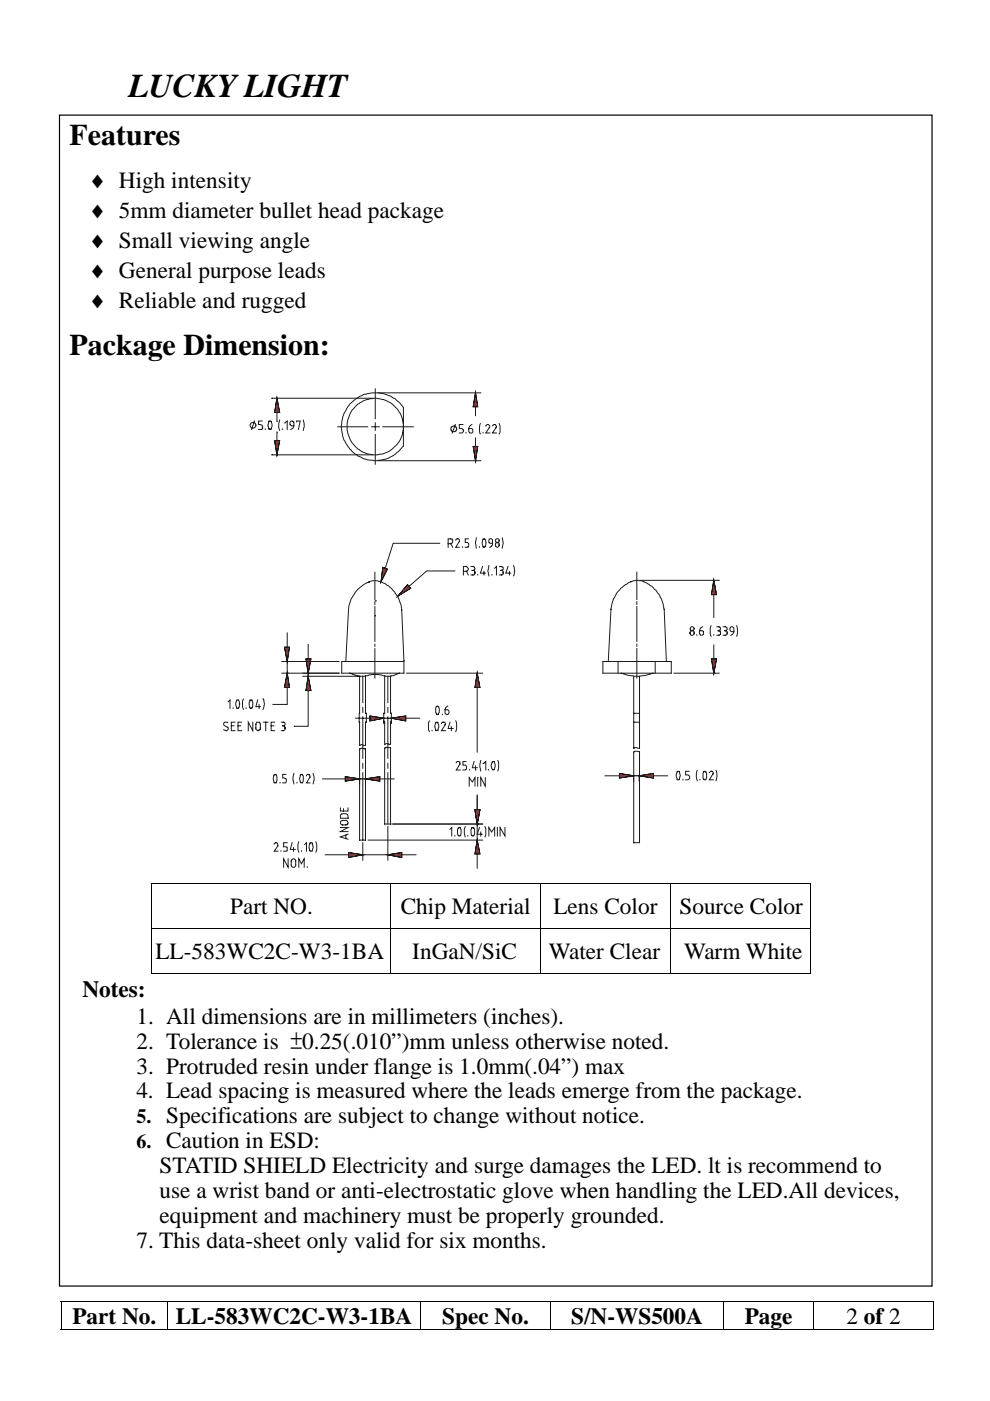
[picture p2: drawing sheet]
<svg xmlns="http://www.w3.org/2000/svg" width="210mm" height="297mm" viewBox="0 0 210 297" stroke-linecap="round" stroke-linejoin="round" font-family="sans-serif">
<path d="M12.9 275.9h.2v.2h-.2zM197.9 275.9h.1v.2h-.1zM197.9 281.8h.1v.1h-.1z" fill="#000"/>
<g fill="none" stroke="#000" stroke-width=".21">
<path d="M12.9 276h185.1M13 276.1v5.8M35.5 276.1v5.8M89.2 276.1v5.8M116.7 276.1v5.8M153.5 276.1v5.8M172.5 276.1v5.8M198 276.1v5.8M12.9 281.9h22.5M35.6 281.9h53.5M89.3 281.9h27.3M116.8 281.9h36.6"/>
<path d="M153.6 281.9h18.8M172.6 281.9h25.3"/>
</g>
<path d="M12.6 24.4h185v248.3h-185z" fill-rule="evenodd" fill="#fff" stroke="#000" stroke-width=".25"/>
<g fill="none" stroke="#1f1a17" stroke-width=".21">
<path d="M85.5 86.4a6.5 6.5 0 0 0-4.1-2.9 7.2 7.2 0 0 0-8.9 6.4 7.2 7.2 0 0 0 4.7 7.4 7.2 7.2 0 0 0 8.3-2.7M65.3 136.7v3M64.2 142.7h7.7M64.2 143.4h12v7.8M65.3 146.4v7.6h-2.9M65.3 142.7v.7M72.5 142.7h13.1M72.5 140.3h13.1M74.2 142.7l2 .7h1.1l1.5-.4h1.5l1.4 .4h1.2l1.8-.7M76.2 158.8a.79 .79 0 0 1 1.1 0l.2-.1v19.4h-1.3zM77.5 157.9l-.4 .2a.58 .58 0 0 0-.9 0M77.5 143.3v7.9"/>
<path d="M127.8 142.7h14.5M127.8 140.3h14.5M131.7 142.7l2.8 .7 2.4-.2 1.6-.5M76.9 163.8v14.3M82.2 163.8v10.9"/>
</g>
<path d="M64.9 139.7h1l-.6 3z" fill="#f00"/>
<path d="M64.9 139.7h1l-.6 3z" fill="none" stroke="#1f1a17" stroke-width=".21"/>
<path d="M65.3 143.4l.6 3h-1z" fill="#f00"/>
<g fill="none" stroke="#1f1a17" stroke-width=".21">
<path d="M48.3 153.2l-.7-.1-.2 .2v.4l1 .6v.3a.59 .59 0 0 1-1 .1M49 153.9h.6M49.8 153.1h-.8v1.8h.8M50.5 153.9h.5M51.2 153.1h-.7v1.8h.7M53.6 153.1v1.8l-1-1.8v1.8M54.4 153.1h.6l.2 .3v1.2l-.4 .3-.5-.3v-1.2zM55.9 153.1h.9M56.3 153.1v1.8M57.5 153.9h.6M58.2 153.1h-.7v1.8h.7M59.7 153.1h.5l.2 .2v.4l-.4 .2"/>
<path d="M59.9 153.9h.1M60 153.9a.54 .54 0 0 1 .4 .5 .54 .54 0 0 1-.4 .5h-.3M65.3 143.4l.6 3h-1zM65.3 142.7h.1M76.9 178.7v3.7M82.2 175.3v7.1M69 181.2h4.9M76.9 181.2h5.3M85.2 181.2h3"/>
</g>
<path d="M82.2 181.2l3-.4v1z" fill="#f00"/>
<path d="M82.2 181.2l3-.4v1z" fill="none" stroke="#1f1a17" stroke-width=".21"/>
<path d="M73.9 180.8l3 .4-3 .6z" fill="#f00"/>
<g fill="none" stroke="#1f1a17" stroke-width=".21">
<path d="M58.1 179l.3-.3h.3l.2 .3v.3l-.8 1.2h.8M60.9 178.7h-.8v.8l.8 .1v.8l-.8 .1M61.9 178.7l-.3 1.4h1M62.2 179.7v.8M63.4 178.5a2.17 2.17 0 0 0-.1 2l.1 .2M64.6 179l.4-.3v1.8M65.8 178.7l.4 .1a1.59 1.59 0 0 1-.1 1.7l-.4-.1-.2-.5v-.6zM67 178.5a2.17 2.17 0 0 1 .1 2l-.1 .2M78.1 178.1h24.2M83.4 174.7h18.9M101.2 168.7v3M101.2 174.7v3.4"/>
<path d="M59.6 180.4v.1M61.1 182.1v1.8l-1-1.8v1.8M61.8 182.3a.51 .51 0 0 1 .9 .3v1l-.3 .3h-.4l-.3-.3zM63.4 183.9v-1.8l.5 1 .6-1v1.8M63.9 180.4v.1M65.2 183.8v.1M73.9 180.8l3 .4-3 .6zM76.9 181.2h.1M101.2 181v3.1"/>
</g>
<path d="M101.2 178.1l.5 2.9h-1z" fill="#f00"/>
<path d="M101.2 178.1l.5 2.9h-1z" fill="none" stroke="#1f1a17" stroke-width=".21"/>
<path d="M100.7 171.7h1l-.5 3z" fill="#f00"/>
<g fill="none" stroke="#1f1a17" stroke-width=".21">
<path d="M86.2 142.7h16.1M101.2 145.8v13.7M83.1 174.7h19.2M95.4 175.8l.4-.3v1.7M96.4 177.2h.1M97.2 175.5h.4a1.69 1.69 0 0 1-.1 1.7h-.3a1.45 1.45 0 0 1-.1-1.6zM98.6 175.3a2.34 2.34 0 0 0 0 2.1M99.2 177.2h.1M100.1 175.5h.3l.1 .1a1.45 1.45 0 0 1-.1 1.6h-.3a1.83 1.83 0 0 1 0-1.7zM100.7 171.7h1l-.5 3zM101.2 174.7h.1M101.2 168.6v3.1"/>
<path d="M101.7 175.5l-.5 1.4h1M101.9 176.4v.8M102.8 175.3l.2 .3v1.5l-.2 .3M103.7 177.2v-1.7l.5 .9 .7-.9v1.7M105.5 175.5v1.7M107.1 175.5v1.7l-1.1-1.7v1.7"/>
</g>
<path d="M101.2 142.7l.5 3.1h-1z" fill="#f00"/>
<path d="M101.2 142.7l.5 3.1h-1z" fill="none" stroke="#1f1a17" stroke-width=".21"/>
<path d="M100.7 171.7h1l-.5 3z" fill="#f00"/>
<g fill="none" stroke="#1f1a17" stroke-width=".21">
<path d="M96.7 161.7a.41 .41 0 0 1 .6-.3 .41 .41 0 0 1 .2 .6l-.8 1.3h.9M98.8 161.5h-.7v.7h.6l.2 .3v.6l-.3 .2h-.5M99.5 166.7v-1.8l.6 .9 .6-.9v1.8M99.6 163.2v.1M100.5 161.5l-.4 1.3h1.1M100.7 171.7h1l-.5 3zM100.8 162.4l.1 .9M101.2 174.7h.1M101.4 164.9l-.1 1.8M101.9 161.3l-.2 .6 .2 1.5M102.6 161.8l.4-.3v1.8M102.9 164.9v1.8l-1-1.8v1.8"/>
<path d="M103.5 163.2v.1M104.4 161.5h.3a1.26 1.26 0 0 1 0 1.7l-.1 .1a1.21 1.21 0 0 1-.2-1.8zM105.5 161.3a2.95 2.95 0 0 1 0 2.1M128.3 164.5h3M134.4 165v.6M134.4 164.5h1.1M135.5 164.4v1.2M138.5 164.5h3.1"/>
</g>
<path d="M131.3 164l3.1 .5-3.1 .5z" fill="#f00"/>
<path d="M131.3 164l3.1 .5-3.1 .5z" fill="none" stroke="#1f1a17" stroke-width=".21"/>
<path d="M135.5 164.5l3-.5v1z" fill="#f00"/>
<g fill="none" stroke="#1f1a17" stroke-width=".21">
<path d="M57.7 84.4h21.3M57.7 96.4h21.3M58.7 87.5l.1 1.8M58.8 91.6l-.1 1.8M73.9 129.3l-.6 11M131 140.3v2.4M138.9 140.3v2.4M135.5 164.5l3-.5v1zM135.5 164.5h.1M143.7 163.5h.2a1.49 1.49 0 0 1 0 1.8h-.2a1.45 1.45 0 0 1 0-1.8zM144.8 165.2v.1M146.1 163.5h-.7v.8h.4l.4 .3v.5l-.3 .2h-.5"/>
<path d="M147.8 163.3l-.1 .2a2.92 2.92 0 0 0 .1 2M148.4 165.2v.1M149.2 163.5h.3l.3 .5v.9l-.3 .4h-.1l-.3-.3v-1.1zM150.4 163.8l.3-.3h.3l.2 .3v.3l-.8 1.2h.8M151.8 163.3l.2 .7-.2 1.5"/>
</g>
<path d="M58.7 84.4l.6 3.1h-1.1z" fill="#f00"/>
<path d="M58.7 84.4l.6 3.1h-1.1z" fill="none" stroke="#1f1a17" stroke-width=".21"/>
<path d="M58.2 93.4h1.1l-.6 3z" fill="#f00"/>
<g fill="none" stroke="#1f1a17" stroke-width=".21">
<path d="M54 89.3l-.7 1.8M55.6 89.3h-.8v.7h.4a.64 .64 0 0 1 .3 1.1h-.7M56.2 91v.1M57 89.3a1.46 1.46 0 0 0 .1 1.7M57.1 89.3h.4a1.35 1.35 0 0 1-.2 1.8l-.3-.1M58.2 93.4h1.1l-.6 3zM58.7 96.4h.1M59.3 89.1l-.2 .7v.9l.2 .5M59.9 91v.1M60.5 89.6l.4-.3v1.8M62.3 90.3h-.5l-.2-.2v-.6a.52 .52 0 0 1 .7 0v.8l-.2 .5-.4 .3M62.9 89.5v-.2h.7l-.3 1.8"/>
<path d="M64.3 89.1a2.8 2.8 0 0 1 0 2.1M80.1 83.3h21.8M80.1 97.7h21.8M100.8 86.2v1.9M100.8 92.9v1.8"/>
<circle cx="53.7" cy="90.2" r=".6"/>
</g>
<path d="M100.8 83.3l.5 2.9h-1z" fill="#f00"/>
<path d="M100.8 83.3l.5 2.9h-1z" fill="none" stroke="#1f1a17" stroke-width=".21"/>
<path d="M100.3 94.7h1l-.5 3z" fill="#f00"/>
<g fill="none" stroke="#1f1a17" stroke-width=".21">
<path d="M96.5 90l-.6 1.8M98.1 90h-.7v.9h.6l.3 .2v.4l-.3 .3h-.6M98.8 91.7v.1M100.1 90l-.4 .3a1.33 1.33 0 0 0-.3 1.2l.2 .3h.5l.1-.2v-.5l-.1-.2h-.7M100.3 94.7h1l-.5 3zM100.8 97.7h.1M101.9 89.8a2.87 2.87 0 0 0 0 2.2M102.4 91.7v.1M103 90.3l.3-.3h.2l.3 .3v.3l-.8 1.2h.8M104.8 90l-.4 .3M104.9 90h-.1a.49 .49 0 0 1 .4 .7l-.8 1.1h.9M105.8 89.8a2.65 2.65 0 0 1 .1 2.1l-.1 .1"/>
<path d="M135.7 123h16.8M151.3 126.1v4.8M151.3 136.8v2.9M142.9 142.7h9.6"/>
<circle cx="96.2" cy="91" r=".59"/>
</g>
<path d="M151.3 123l.6 3.1h-1z" fill="#f00"/>
<path d="M151.3 123l.6 3.1h-1z" fill="none" stroke="#1f1a17" stroke-width=".21"/>
<path d="M150.9 139.7h1l-.6 3z" fill="#f00"/>
<g fill="none" stroke="#1f1a17" stroke-width=".21">
<path d="M60.9 134.2v3M146.5 133l.4-.1 .3 .3a.41 .41 0 0 1-.5 .5 .41 .41 0 0 1-.2-.7zM146.5 133.7l.7 .2v.6l-.7 .2a.67 .67 0 0 1 0-1zM147.7 134.6v.1M149 132.9a1.12 1.12 0 0 0-.6 1.5l.2 .3 .6-.2v-.6l-.2-.2h-.6M150.8 132.7a2.81 2.81 0 0 0-.1 2.1l.1 .1M150.9 139.7h1l-.6 3zM151.3 134.6v.1M152 132.9h.4a.39 .39 0 0 1 .3 .3 .39 .39 0 0 1-.2 .4l-.1 .1M152.2 133.7h.2M152.4 133.7a.49 .49 0 0 1 .4 .5 .49 .49 0 0 1-.4 .5h-.4M153.3 132.9h.6l.3 .3v.2l-.4 .3"/>
<path d="M153.6 133.7h.2M153.8 133.7l.4 .2v.6l-.3 .2h-.6M155.6 133.9h-.6a.55 .55 0 0 1-.3-.6 .55 .55 0 0 1 .6-.4l.3 .3v.8l-.2 .4-.5 .3M156.2 132.7a2.91 2.91 0 0 1 0 2.2M59.8 140.3h12.1M59.8 142.7h12.1M60.9 145.8v3.6h-3M60.9 140.3v2.4M151.3 142.7h.1"/>
</g>
<path d="M60.3 137.2h1.1l-.5 3.1z" fill="#f00"/>
<path d="M60.3 137.2h1.1l-.5 3.1z" fill="none" stroke="#1f1a17" stroke-width=".21"/>
<path d="M60.9 142.7l.5 3.1h-1.1z" fill="#f00"/>
<g fill="none" stroke="#1f1a17" stroke-width=".21">
<path d="M103.7 119.9a3.2 3.2 0 0 0 0 2.2M108.9 119.9a2.15 2.15 0 0 1 0 2.2M73.9 129.3a4.7 4.7 0 0 1 1-3l.2-.3a5.4 5.4 0 0 1 2.3-2.2l.7-.4a3.9 3.9 0 0 1 3.9 .7 7.1 7.1 0 0 1 3.2 5.2l.4 10.8M96.4 121.1h-5.9l-6.1 5.2M98.3 121.1h.4a.52 .52 0 0 0 .5-.5 .52 .52 0 0 0-.5-.5h-.4v1.8M98.9 121.1l.4 .8M99.9 120.1h.3a.43 .43 0 0 1 .5 .4 .43 .43 0 0 1-.5 .4M100.1 120.9h.1M100.2 120.9a.48 .48 0 0 1 .5 .5 .48 .48 0 0 1-.5 .5h-.3M101.3 121.8v.1M102.3 120.1l-.4 1.4h1M102.6 121.1v.8"/>
<path d="M104.3 121.8v.1M104.9 120.5l.4-.4v1.8M105.9 120.1h.5l.3 .2v.5l-.4 .1M106.1 120.9h.2M106.3 120.9l.4 .2v.6l-.2 .2h-.6M107.7 120.1l-.4 1.4h1M108 121.1v.8M48.4 148.8l.4-.4v1.8M49.4 150.1v.1M50.2 148.5h.4a1.29 1.29 0 0 1-.1 1.7h-.2l-.1-.2a1.45 1.45 0 0 1 0-1.5zM51.6 148.2l-.1 .2a2.5 2.5 0 0 0 .1 2M52.2 150.1v.1"/>
<path d="M53 148.4l.4 .1a1.49 1.49 0 0 1 .1 1.5l-.2 .2-.4-.2a1.74 1.74 0 0 1 .1-1.6zM54.6 148.4l-.3 1.4h.9M54.9 149.4v.8M55.9 148.2h-.1a2.2 2.2 0 0 1 0 2.2M60.9 142.7l.5 3.1h-1.1zM60.9 142.7h.1M72.5 140.3v2.4"/>
</g>
<path d="M86.4 124l.7 .7-2.7 1.6z" fill="#f00"/>
<path d="M86.4 124l.7 .7-2.7 1.6z" fill="none" stroke="#1f1a17" stroke-width=".21"/>
<path d="M79.5 130.5l.1 .1z" fill="#00f"/>
<path d="M79.5 130.5l.1 .1z" fill="none" stroke="#1f1a17" stroke-width=".21"/>
<g fill="none" stroke="#1f1a17" stroke-width=".21">
<path d="M85.5 86.4v8.2M93.2 115.2h-9.8l-2.6 8.1M95 115.3h.5l.5-.3-.1-.7-.9-.1v1.8M95.6 115.3l.4 .7M96.6 114.5l.2-.3h.4l.2 .2v.4l-.8 1.2h.8M98.1 115.9v.1M99.3 114.2h-.7v.8h.5l.3 .3-.1 .6-.7 .1M101 114l-.2 .9 .2 1.3M101.7 115.9v.1M102.4 114.3l.2-.1a1.04 1.04 0 0 1-.1 1.8l-.1-.1a1.64 1.64 0 0 1 0-1.6zM104.4 115.2h-.6l-.1-.2v-.5l.1-.3h.4l.2 .2v1.2l-.6 .4M105.1 114.4l.2-.2h.3a.48 .48 0 0 1 0 .8h-.3l-.2-.2z"/>
<path d="M105.1 115.2l.2-.1a.45 .45 0 0 1 .5 .5 .45 .45 0 0 1-.7 .2zM106.5 114l.2 .9-.2 1.3M84.4 126.3h.1M133.8 123.3a3.7 3.7 0 0 1 4.1 .9l1.1 .9 .7 .9 .6 1 .3 1.1 .2 1.1 .5 11.1M133.9 123.3a6.5 6.5 0 0 0-3.9 3.9l-.5 2-.5 11.1M81.6 158.6l.3-.2 .9 .1v16.2h-1.2zM81.6 143.3v7.9M82.8 157.8l-.3 .1-.3-.2h-.3l-.3 .2M82.8 143.4v7.8M85.6 140.1v2.6M127.8 140.3v2.4M134.4 143.4v15.2h1.2v-15.2"/>
<path d="M134.4 153.1h1.2M134.4 151.2h1.2M134.5 159.4h1.1v19.3h-1.2zM142.3 140.3v2.4"/>
<circle cx="79.5" cy="90.5" r="6"/>
</g>
<path d="M81.2 120.3l.9 .4-1.3 2.6z" fill="#f00"/>
<path d="M81.2 120.3l.9 .4-1.3 2.6z" fill="none" stroke="#1f1a17" stroke-width=".21"/>
<path d="M79.6 127.4h.1" fill="none" stroke="#1f1a17" stroke-width=".21"/>
<path d="M80.8 123.4h.1M68.4 165.1h4.8M76.2 165.4v.9M76.2 165.1h1.3M77.5 165.4v.9M80.5 165.1h3" fill="none" stroke="#1f1a17" stroke-width=".21"/>
<path d="M77.5 165.1l3-.4v.9z" fill="#f00"/>
<path d="M77.5 165.1l3-.4v.9z" fill="none" stroke="#1f1a17" stroke-width=".21"/>
<path d="M73.2 164.7l3 .4-3 .5z" fill="#f00"/>
<g fill="none" stroke="#1f1a17" stroke-width=".21">
<path d="M71.6 90.5h6.4M78.8 90.5h1.6M79.6 82.4v6.4M79.6 89.6v1.6M79.6 92.1v6.3M81.2 90.5h6.4M79.5 121.3v5.8M79.5 127.6v.5M79.5 128.6v7.4M79.5 136.6v.4M79.5 137.5v6.3M75.4 152.3h3"/>
<path d="M76.2 151.2v6.9M76.9 143.4v5.6M76.9 150v1M76.9 152v8.8M77.5 151.2h.2v1.9h-.2v4.8M81.4 153.1h.2v4.8M81.4 152.3h1.6M81.6 151.2h-.2v2.2M82.2 143.4v5.6M82.2 150v1M82.2 152v8.8M82.8 151.2h.2v2.2"/>
<path d="M83 153.1h-.2v4.7M86 152.3h3M58.2 164.2l.4 .2a1.74 1.74 0 0 1-.1 1.6h-.4a1.71 1.71 0 0 1 .1-1.8zM59.4 165.9v.1M60.6 164.2h-.7v.8l.7 .1 .1 .7-.2 .2h-.6M62.3 164a2.75 2.75 0 0 0 0 2.2M63 165.9v.1M63.6 164.4l.4-.2 .3 .4v1l-.2 .4-.5-.2zM65 164.5l.2-.3 .4 .1 .1 .5-.7 1.2h.7M66.4 164a2.75 2.75 0 0 1 0 2.2M72.2 175.5h1.6l-1.6 .8h1.6M72.2 174.2l.4-.3h.7a.52 .52 0 0 1 .5 .4 .52 .52 0 0 1-.1 .5l-1.2 .1-.3-.3z"/>
<path d="M72.2 171.3v.7h1.6v-.7M72.4 172.6l1-.1 .4 .4v.6h-1.6v-.7zM72.8 171.5v.5M73.2 164.7l3 .4-3 .5zM73.3 177.1v.7M73.8 176.9l-1.6 .5 1.6 .5M76.9 161.8v1.1M77.5 165.1h.1M82.2 161.8v1.1"/>
</g>
<path d="M78.4 151.8l3 .5-3 .5z" fill="#f00"/>
<path d="M78.4 151.8l3 .5-3 .5z" fill="none" stroke="#1f1a17" stroke-width=".21"/>
<path d="M83 152.3l3-.5v1z" fill="#f00"/>
<g fill="none" stroke="#1f1a17" stroke-width=".21">
<path d="M135 121.3v5.8M135 127.6v.5M135 128.6v7.4M135 136.6v.4M135 137.5v6.3M83 152.3l3-.5v1zM83 152.3h.1M91 152.8l-.2 .4v1.5l.2 .4M91.6 154.8v.1M92.4 153.2a1.74 1.74 0 0 0 0 1.6h.1M92.5 153.2l.3-.1a1.3 1.3 0 0 1-.2 1.8l-.2-.1M92.6 149.7l.3 .1a1.53 1.53 0 0 1 0 1.6 .42 .42 0 0 1-.5-.4v-.8z"/>
<path d="M93.6 153.4a.44 .44 0 0 1 .5-.3 .44 .44 0 0 1 .3 .5l-.8 1.3h.8M93.8 151.4v.1M94.9 149.7l-.2 .1a1.6 1.6 0 0 0-.3 1.4l.4 .3a.6 .6 0 0 0 .1-1h-.5M95.4 153.1l-.4 1.4h1.1M95.7 154.1v.8M96.6 152.8a2.5 2.5 0 0 1 .1 1.9l-.1 .4"/>
</g>
<path d="M32 187.2h.1v.2h-.1zM171.7 187.2h.1v.2h-.1zM171.7 206.3h.1v.1h-.1z" fill="#000"/>
<g fill="none" stroke="#000" stroke-width=".21">
<path d="M32 187.3h139.8M32 196.8h139.8M32 187.4v9.3M32 196.9v9.5M82.8 187.4v9.3M82.8 196.9v9.5M114.6 187.4v9.3M114.6 196.9v9.5M142.1 187.4v9.3M142.1 196.9v9.5M171.7 187.4v9.3M171.7 196.9v9.5"/>
<path d="M32 206.4h50.8M82.9 206.4h31.6M114.7 206.4h27.3M142.2 206.4h29.5"/>
</g>
<text font-size="7" x="27.2" y="20.6">LUCKY LIGHT</text>
<g font-size="6.3">
<text x="14.7" y="30.8">Features</text>
<text x="14.7" y="75.2">Package Dimension:</text>
</g>
<g font-size="4.9">
<text x="18.9" y="39.9">♦ High intensity</text>
<text x="18.9" y="46.3">♦ 5mm diameter bullet head package</text>
<text x="18.9" y="52.6">♦ Small viewing angle</text>
<text x="18.9" y="59">♦ General purpose leads</text>
<text x="18.9" y="65.3">♦ Reliable and rugged</text>
<text x="48.8" y="193.8">Part NO.</text>
<text x="85" y="193.8">Chip Material</text>
<text x="117.3" y="193.8">Lens Color</text>
<text x="144.1" y="193.8">Source Color</text>
<text x="32.9" y="203.3">LL-583WC2C-W3-1BA</text>
<text x="87.4" y="203.3">InGaN/SiC</text>
<text x="116.4" y="203.3">Water Clear</text>
<text x="145.1" y="203.3">Warm White</text>
<text x="17.5" y="211.5">Notes:</text>
<text x="28.9" y="217">1. All dimensions are in millimeters (inches).</text>
<text x="28.9" y="227.6">3. Protruded resin under flange is 1.0mm(.04”) max</text>
<text x="28.9" y="222.3">2. Tolerance is ±0.25(.010”)mm unless otherwise noted.</text>
<text x="28.9" y="232.9">4. Lead spacing is measured where the leads emerge from the package.</text>
<text x="35.2" y="238.2">Specifications are subject to change without notice.</text>
<text x="35.2" y="243.5">Caution in ESD:</text>
<text x="33.8" y="248.8">STATID SHIELD Electricity and surge damages the LED. lt is recommend to</text>
<text x="33.8" y="254.1">use a wrist band or anti-electrostatic glove when handling the LED.All devices,</text>
<text x="33.8" y="259.4">equipment and machinery must be properly grounded.</text>
<text x="28.9" y="264.6">7. This data-sheet only valid for six months.</text>
<text x="15.3" y="280.7">Part No.</text>
<text x="37.3" y="280.7">LL-583WC2C-W3-1BA</text>
<text x="93.8" y="280.7">Spec No.</text>
<text x="121.1" y="280.7">S/N-WS500A</text>
<text x="157.9" y="280.7">Page</text>
<text x="179.5" y="280.6">2 of 2</text>
</g>
<g font-size="4.2">
<text x="28.9" y="238.2">5.</text>
<text x="28.9" y="243.5">6.</text>
</g>
</svg>
